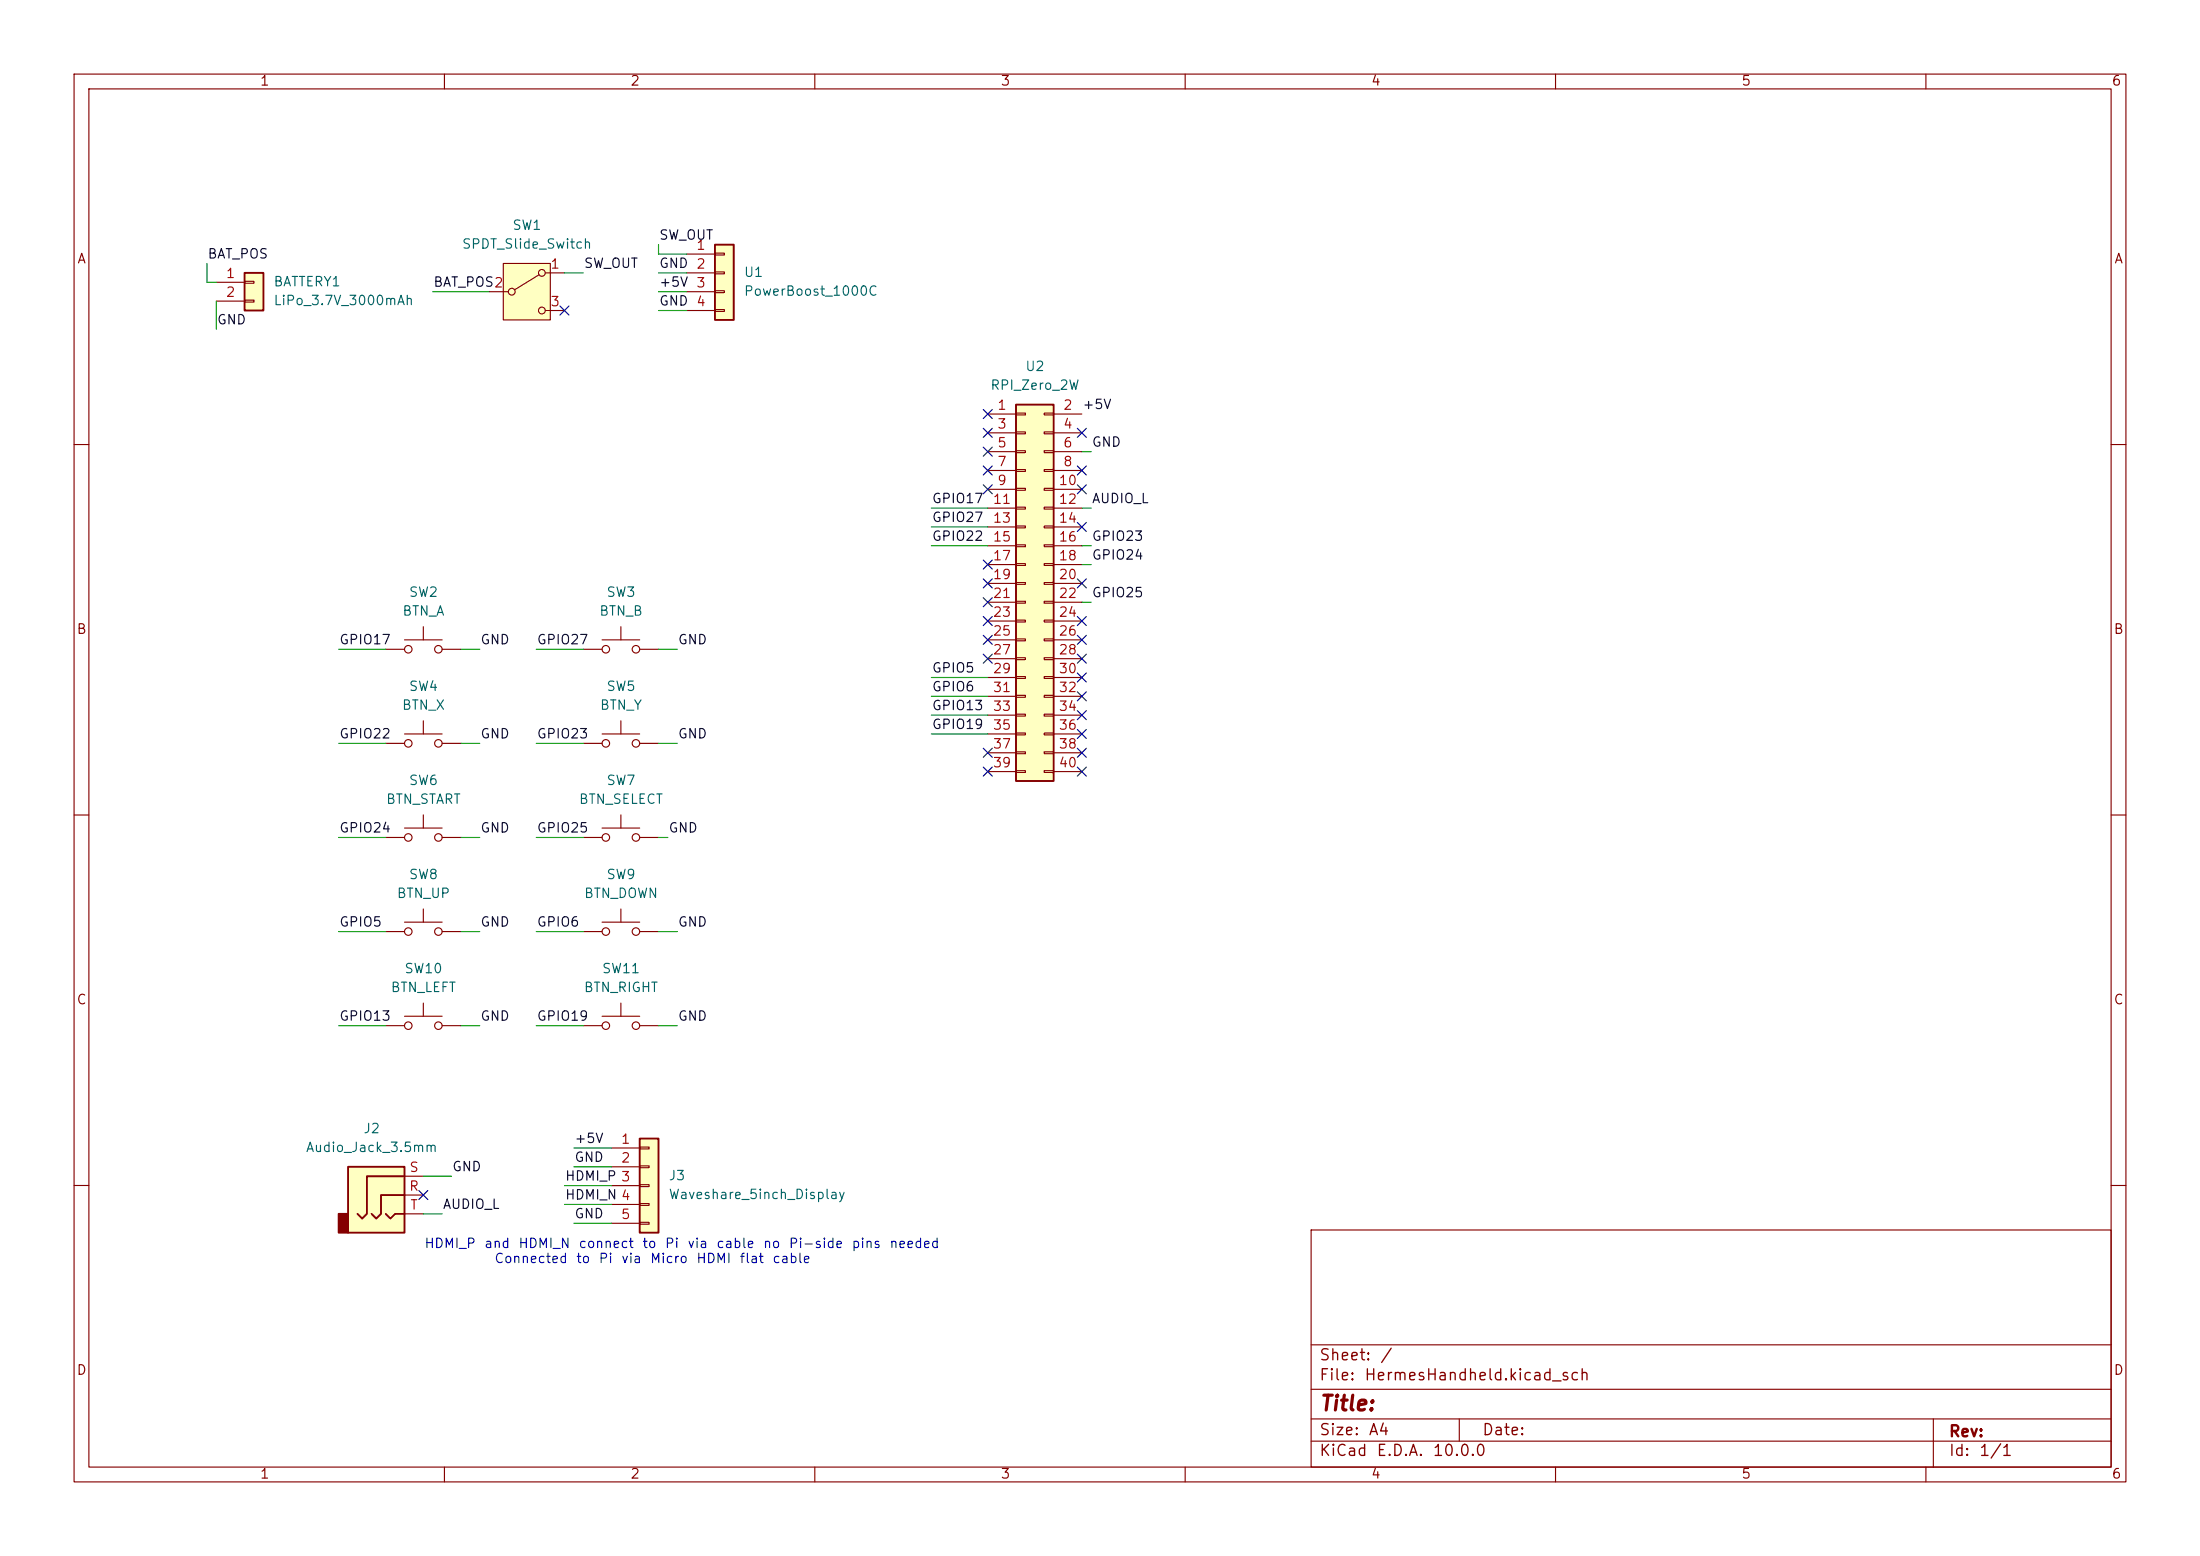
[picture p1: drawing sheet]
<svg xmlns="http://www.w3.org/2000/svg" width="297mm" height="210mm" viewBox="0 0 297 210" stroke-linecap="round" stroke-linejoin="round" font-family="sans-serif">
<g fill="none" stroke="#840000" stroke-width=".15">
<path d="M10 10h277v190h-277zM12 12h273v186h-273zM60 10v2M110 10v2M160 10v2M210 10v2M260 10v2M10 60h2M285 60h2M78.7 87.6h2.6M81.3 86.4h5.1M83.8 84.6v1.8"/>
<path d="M86.4 87.6h2.5M10 110h2M285 110h2M10 160h2M177 166h108v32h-108zM285 160h2M60 198v2M110 198v2M160 198v2M177 194.5h108M177 191.5h108M177 187.5h108"/>
<path d="M177 181.5h108M197 191.5v3M210 198v2M260 198v2M261 191.5v6.5"/>
<circle cx="81.8" cy="87.6" r=".51"/>
<circle cx="85.9" cy="87.6" r=".51"/>
</g>
<path d="M137.2 54.6h5v50.8h-5z" fill="#ffffc2"/>
<path d="M137.2 54.6h5v50.8h-5z" fill="none" stroke="#840000" stroke-width=".25"/>
<g fill="none" stroke="#840000" stroke-width=".15">
<path d="M133.3 55.9h3.9M133.3 58.4h3.9M137.2 55.8h1.2v.2h-1.2zM137.2 58.3h1.2v.2h-1.2zM141 55.8h1.2v.2h-1.2zM141 58.3h1.2v.2h-1.2zM142.2 55.9h3.8M142.2 58.4h3.8M133.3 61h3.9M133.3 63.5h3.9M133.3 66h3.9M133.3 68.6h3.9"/>
<path d="M133.3 71.1h3.9M133.3 73.7h3.9M133.3 76.2h3.9M133.3 78.7h3.9M137.2 60.8h1.2v.3h-1.2zM137.2 63.4h1.2v.2h-1.2zM137.2 65.9h1.2v.3h-1.2zM137.2 68.5h1.2v.2h-1.2zM137.2 71h1.2v.2h-1.2zM137.2 73.5h1.2v.3h-1.2zM137.2 76.1h1.2v.2h-1.2zM137.2 78.6h1.2v.3h-1.2z"/>
<path d="M141 60.8h1.2v.3h-1.2zM141 63.4h1.2v.2h-1.2zM141 65.9h1.2v.3h-1.2zM141 68.5h1.2v.2h-1.2zM141 71h1.2v.2h-1.2zM141 73.5h1.2v.3h-1.2zM141 76.1h1.2v.2h-1.2zM141 78.6h1.2v.3h-1.2zM142.2 61h3.8M142.2 63.5h3.8M142.2 66h3.8M142.2 68.6h3.8"/>
<path d="M142.2 71.1h3.8M142.2 73.7h3.8M142.2 76.2h3.8M142.2 78.7h3.8M81.3 99.1h5.1M83.8 97.3v1.8M133.3 81.3h3.9M133.3 83.8h3.9M133.3 86.4h3.9M133.3 88.9h3.9M133.3 91.4h3.9M133.3 94h3.9"/>
<path d="M133.3 96.5h3.9M133.3 99.1h3.9M137.2 81.2h1.2v.2h-1.2zM137.2 83.7h1.2v.2h-1.2zM137.2 86.2h1.2v.3h-1.2zM137.2 88.8h1.2v.2h-1.2zM137.2 91.3h1.2v.3h-1.2zM137.2 93.9h1.2v.2h-1.2zM137.2 96.4h1.2v.2h-1.2zM137.2 98.9h1.2v.3h-1.2zM141 81.2h1.2v.2h-1.2zM141 83.7h1.2v.2h-1.2z"/>
<path d="M141 86.2h1.2v.3h-1.2zM141 88.8h1.2v.2h-1.2zM141 91.3h1.2v.3h-1.2zM141 93.9h1.2v.2h-1.2zM141 96.4h1.2v.2h-1.2zM141 98.9h1.2v.3h-1.2zM142.2 81.3h3.8M142.2 83.8h3.8M142.2 86.4h3.8M142.2 88.9h3.8M142.2 91.4h3.8M142.2 94h3.8"/>
<path d="M142.2 96.5h3.8M142.2 99.1h3.8M52.1 113h2.5M54.6 111.8h5.1M57.1 110v1.8M59.7 113h2.5M78.7 100.3h2.6M86.4 100.3h2.5M133.3 101.6h3.9M133.3 104.1h3.9M137.2 101.5h1.2v.2h-1.2zM137.2 104h1.2v.3h-1.2z"/>
<path d="M141 101.5h1.2v.2h-1.2zM141 104h1.2v.3h-1.2zM142.2 101.6h3.8M142.2 104.1h3.8M78.7 125.7h2.6M81.3 124.5h5.1M83.8 122.7v1.8M86.4 125.7h2.5"/>
<circle cx="55.1" cy="113" r=".51"/>
<circle cx="59.2" cy="113" r=".51"/>
<circle cx="81.8" cy="100.3" r=".51"/>
<circle cx="85.9" cy="100.3" r=".51"/>
<circle cx="81.8" cy="125.7" r=".51"/>
<circle cx="85.9" cy="125.7" r=".51"/>
</g>
<path d="M33 36.8h2.6v5.1h-2.6z" fill="#ffffc2"/>
<path d="M33 36.8h2.6v5.1h-2.6z" fill="none" stroke="#840000" stroke-width=".25"/>
<g fill="none" stroke="#840000" stroke-width=".15">
<path d="M29.2 38.1h3.8M33 38h1.3v.2h-1.3zM29.2 40.6h3.8M33 40.5h1.3v.3h-1.3zM52.1 125.7h2.5M54.6 124.5h5.1M57.1 122.7v1.8M59.7 125.7h2.5"/>
<circle cx="55.1" cy="125.7" r=".51"/>
<circle cx="59.2" cy="125.7" r=".51"/>
</g>
<path d="M86.4 153.7h2.5v12.7h-2.5z" fill="#ffffc2"/>
<path d="M86.4 153.7h2.5v12.7h-2.5z" fill="none" stroke="#840000" stroke-width=".25"/>
<g fill="none" stroke="#840000" stroke-width=".15">
<path d="M78.7 113h2.6M81.3 111.8h5.1M83.8 110v1.8M86.4 113h2.5M52.1 138.4h2.5M54.6 137.2h5.1M57.1 135.4v1.8M59.7 138.4h2.5M82.5 154.9h3.9M82.5 157.5h3.9M86.4 154.8h1.2v.3h-1.2zM86.4 157.4h1.2v.2h-1.2z"/>
<path d="M86.4 159.9h1.2v.2h-1.2zM82.5 160h3.9M82.5 162.6h3.9M82.5 165.1h3.9M86.4 162.4h1.2v.3h-1.2zM86.4 165h1.2v.2h-1.2z"/>
<circle cx="81.8" cy="113" r=".51"/>
<circle cx="85.9" cy="113" r=".51"/>
<circle cx="55.1" cy="138.4" r=".51"/>
<circle cx="59.2" cy="138.4" r=".51"/>
</g>
<path d="M67.9 35.6h6.4v7.6h-6.4z" fill="#ffffc2"/>
<g fill="none" stroke="#840000" stroke-width=".15">
<path d="M66 39.4h2.6M67.9 35.6h6.4v7.6h-6.4zM72.8 37.1l-3.3 2M73.7 36.8h2.5M73.7 41.9h2.5"/>
<circle cx="69.1" cy="39.4" r=".46"/>
<circle cx="73.2" cy="36.8" r=".46"/>
<circle cx="73.2" cy="41.9" r=".46"/>
</g>
<path d="M47 157.5h7.6v8.9h-7.6z" fill="#ffffc2"/>
<path d="M45.7 163.8h1.3v2.6h-1.3z" fill="#840000" stroke="#840000" stroke-width=".25"/>
<path d="M47 157.5h7.6v8.9h-7.6zM54.6 158.8h-5.1v5l-.6 .7-.6-.7M52.1 163.8l.6 .7 .6-.7h1.3M54.6 161.3h-3.2v2.5l-.6 .7-.6-.7" fill="none" stroke="#840000" stroke-width=".25"/>
<g fill="none" stroke="#840000" stroke-width=".15">
<path d="M52.1 87.6h2.5M54.6 86.4h5.1M57.1 84.6v1.8M59.7 87.6h2.5M54.6 158.8h2.5M54.6 161.3h2.5M54.6 163.8h2.5"/>
<circle cx="55.1" cy="87.6" r=".51"/>
<circle cx="59.2" cy="87.6" r=".51"/>
</g>
<path d="M96.5 33h2.6v10.2h-2.6z" fill="#ffffc2"/>
<path d="M96.5 33h2.6v10.2h-2.6z" fill="none" stroke="#840000" stroke-width=".25"/>
<g fill="none" stroke="#840000" stroke-width=".15">
<path d="M92.7 34.3h3.8M92.7 36.8h3.8M92.7 39.4h3.8M96.5 34.2h1.3v.2h-1.3zM96.5 36.7h1.3v.3h-1.3zM96.5 39.2h1.3v.3h-1.3zM92.7 41.9h3.8M96.5 41.8h1.3v.2h-1.3zM54.6 99.1h5.1M57.1 97.3v1.8M52.1 100.3h2.5M59.7 100.3h2.5"/>
<path d="M78.7 138.4h2.6M81.3 137.2h5.1M83.8 135.4v1.8M86.4 138.4h2.5"/>
<circle cx="55.1" cy="100.3" r=".51"/>
<circle cx="59.2" cy="100.3" r=".51"/>
<circle cx="81.8" cy="138.4" r=".51"/>
<circle cx="85.9" cy="138.4" r=".51"/>
</g>
<g fill="none" stroke="#009600" stroke-width=".15">
<path d="M27.9 35.6v2.5h1.3M58.4 39.4h7.6M76.2 36.8h2.5M88.9 39.4h3.8M88.9 36.8h3.8M88.9 33v1.3h3.8M29.2 40.6v3.9M88.9 41.9h3.8M125.7 68.6h7.6M125.7 71.1h7.6M125.7 73.7h7.6M146 68.6h1.3"/>
<path d="M146 73.7h1.3M146 76.2h1.3M146 61h1.3M45.7 87.6h6.4M62.2 87.6h2.6M72.4 87.6h6.3M88.9 87.6h2.5M125.7 96.5h7.6M125.7 91.4h7.6M125.7 99.1h7.6M125.7 94h7.6M146 81.3h1.3"/>
<path d="M45.7 113h6.4M45.7 100.3h6.4M62.2 113h2.6M62.2 100.3h2.6M72.4 113h6.3M72.4 100.3h6.3M88.9 113h1.3M88.9 100.3h2.5M45.7 138.4h6.4M45.7 125.7h6.4M62.2 138.4h2.6M62.2 125.7h2.6"/>
<path d="M72.4 138.4h6.3M72.4 125.7h6.3M88.9 138.4h2.5M88.9 125.7h2.5M57.1 158.8h3.9M77.5 154.9h5M77.5 157.5h5M57.1 163.8h2.6M76.2 160h6.3M76.2 162.6h6.3M77.5 165.1h5"/>
</g>
<g fill="none" stroke="#000084" stroke-width=".15">
<path d="M75.6 41.3l1.2 1.2M76.8 41.3l-1.2 1.2M132.7 57.8l1.3 1.2M132.7 55.3l1.3 1.2M134 57.8l-1.3 1.2M134 55.3l-1.3 1.2M145.4 57.8l1.3 1.2M146.7 57.8l-1.3 1.2M132.7 65.4l1.3 1.2M132.7 62.9l1.3 1.2M132.7 60.4l1.3 1.2M132.7 75.6l1.3 1.2"/>
<path d="M132.7 78.1l1.3 1.2M134 65.4l-1.3 1.2M134 62.9l-1.3 1.2M134 60.4l-1.3 1.2M134 78.1l-1.3 1.2M134 75.6l-1.3 1.2M145.4 78.1l1.3 1.2M145.4 70.5l1.3 1.2M145.4 65.4l1.3 1.2M145.4 62.9l1.3 1.2M146.7 70.5l-1.3 1.2M146.7 65.4l-1.3 1.2"/>
<path d="M146.7 62.9l-1.3 1.2M146.7 78.1l-1.3 1.2M132.7 83.2l1.3 1.2M132.7 80.7l1.3 1.2M132.7 85.8l1.3 1.2M132.7 88.3l1.3 1.2M134 83.2l-1.3 1.2M134 80.7l-1.3 1.2M134 85.8l-1.3 1.2M134 88.3l-1.3 1.2M145.4 93.4l1.3 1.2M145.4 98.5l1.3 1.2"/>
<path d="M145.4 95.9l1.3 1.2M145.4 85.8l1.3 1.2M145.4 83.2l1.3 1.2M145.4 90.8l1.3 1.2M145.4 88.3l1.3 1.2M146.7 93.4l-1.3 1.2M146.7 98.5l-1.3 1.2M146.7 95.9l-1.3 1.2M146.7 85.8l-1.3 1.2M146.7 83.2l-1.3 1.2M146.7 90.8l-1.3 1.2M146.7 88.3l-1.3 1.2"/>
<path d="M132.7 101l1.3 1.2M132.7 103.5l1.3 1.2M134 103.5l-1.3 1.2M134 101l-1.3 1.2M145.4 101l1.3 1.2M145.4 103.5l1.3 1.2M146.7 101l-1.3 1.2M146.7 103.5l-1.3 1.2M56.5 160.7l1.3 1.2M57.8 160.7l-1.3 1.2"/>
</g>
<text font-size="2" fill="#840000" x="178" y="190.9">Title:</text>
<g font-size="1.5" fill="#840000">
<text x="178" y="184">Sheet:</text>
<text x="186.2" y="184">/</text>
<text x="178" y="186.7">File:</text>
<text x="184.1" y="186.7">HermesHandheld.kicad_sch</text>
<text x="178" y="196.9">KiCad</text>
<text x="178" y="194.1">Size:</text>
<text x="184.7" y="194.1">A4</text>
<text x="185.7" y="196.9">E.D.A.</text>
<text x="193.3" y="196.9">10.0.0</text>
<text x="200" y="194.1">Date:</text>
<text x="263" y="194.3">Rev:</text>
<text x="263" y="196.9">Id:</text>
<text x="267.1" y="196.9">1/1</text>
</g>
<g font-size="1.3" fill="#840000">
<text x="35" y="11.9">1</text>
<text x="85" y="11.9">2</text>
<text x="135" y="11.9">3</text>
<text x="185" y="11.9">4</text>
<text x="235" y="11.9">5</text>
<text x="285" y="11.9">6</text>
<text x="10.3" y="35.9">A</text>
<text x="285.3" y="35.9">A</text>
<text x="10.3" y="85.9">B</text>
<text x="285.3" y="85.9">B</text>
<text x="10.3" y="135.9">C</text>
<text x="285.3" y="135.9">C</text>
<text x="10.3" y="185.9">D</text>
<text x="285.3" y="185.9">D</text>
<text x="35" y="199.9">1</text>
<text x="85" y="199.9">2</text>
<text x="135" y="199.9">3</text>
<text x="185" y="199.9">4</text>
<text x="235" y="199.9">5</text>
<text x="285" y="199.9">6</text>
</g>
<g font-size="1.3" fill="#0f0f0f">
<text x="27.9" y="35.2">BAT_POS</text>
<text x="88.9" y="32.7">SW_OUT</text>
<text x="58.4" y="39">BAT_POS2</text>
<text x="78.7" y="36.5">SW_OUT</text>
<text x="88.9" y="36.5">GND</text>
<text x="88.9" y="39">+5V</text>
<text x="88.9" y="41.6">GND</text>
<text x="29.2" y="44.1">GND</text>
<text x="146" y="55.5">+5V</text>
<text x="147.3" y="60.6">GND</text>
<text x="125.7" y="68.2">GPIO17</text>
<text x="125.7" y="70.8">GPIO27</text>
<text x="147.3" y="68.2">AUDIO_L</text>
<text x="125.7" y="73.3">GPIO22</text>
<text x="147.3" y="75.9">GPIO24</text>
<text x="147.3" y="73.3">GPIO23</text>
<text x="147.3" y="80.9">GPIO25</text>
<text x="45.7" y="87.3">GPIO17</text>
<text x="64.8" y="87.3">GND</text>
<text x="72.4" y="87.3">GPIO27</text>
<text x="91.4" y="87.3">GND</text>
<text x="125.7" y="91.1">GPIO5</text>
<text x="125.7" y="93.6">GPIO6</text>
<text x="45.7" y="100">GPIO22</text>
<text x="64.8" y="100">GND</text>
<text x="72.4" y="100">GPIO23</text>
<text x="91.4" y="100">GND</text>
<text x="125.7" y="98.7">GPIO19</text>
<text x="125.7" y="96.2">GPIO13</text>
<text x="45.7" y="112.7">GPIO24</text>
<text x="64.8" y="112.7">GND</text>
<text x="72.4" y="112.7">GPIO25</text>
<text x="90.2" y="112.7">GND</text>
<text x="45.7" y="125.4">GPIO5</text>
<text x="64.8" y="125.4">GND</text>
<text x="72.4" y="125.4">GPIO6</text>
<text x="91.4" y="125.4">GND</text>
<text x="45.7" y="138.1">GPIO13</text>
<text x="64.8" y="138.1">GND</text>
<text x="72.4" y="138.1">GPIO19</text>
<text x="91.4" y="138.1">GND</text>
<text x="77.5" y="154.6">+5V</text>
<text x="61" y="158.4">GND</text>
<text x="76.2" y="159.7">HDMI_P 3</text>
<text x="77.5" y="157.1">GND</text>
<text x="59.7" y="163.5">AUDIO_L</text>
<text x="76.2" y="162.2">HDMI_N 4</text>
<text x="77.5" y="164.8">GND</text>
</g>
<g font-size="1.3" fill="#006464">
<text x="62.3" y="33.9">SPDT_Slide_Switch</text>
<text x="69.1" y="31.3">SW1</text>
<text x="36.8" y="39">BATTERY1</text>
<text x="36.8" y="41.5">LiPo_3.7V_3000mAh</text>
<text x="100.3" y="40.2">PowerBoost_1000C</text>
<text x="100.3" y="37.7">U1</text>
<text x="133.6" y="52.9">RPI_Zero_2W</text>
<text x="138.3" y="50.4">U2</text>
<text x="54.2" y="83.4">BTN_A</text>
<text x="55.1" y="80.9">SW2</text>
<text x="80.8" y="83.4">BTN_B</text>
<text x="81.8" y="80.9">SW3</text>
<text x="55.1" y="93.6">SW4</text>
<text x="81.8" y="93.6">SW5</text>
<text x="54.2" y="96.1">BTN_X</text>
<text x="80.9" y="96.1">BTN_Y</text>
<text x="55.1" y="106.3">SW6</text>
<text x="81.8" y="106.3">SW7</text>
<text x="52" y="108.8">BTN_START</text>
<text x="78.1" y="108.8">BTN_SELECT</text>
<text x="55.1" y="119">SW8</text>
<text x="81.8" y="119">SW9</text>
<text x="53.5" y="121.5">BTN_UP</text>
<text x="78.8" y="121.5">BTN_DOWN</text>
<text x="54.5" y="131.7">SW10</text>
<text x="81.2" y="131.7">SW11</text>
<text x="52.7" y="134.2">BTN_LEFT</text>
<text x="78.7" y="134.2">BTN_RIGHT</text>
<text x="41.2" y="155.8">Audio_Jack_3.5mm</text>
<text x="49" y="153.3">J2</text>
<text x="90.2" y="159.6">J3</text>
<text x="90.2" y="162.2">Waveshare_5inch_Display</text>
</g>
<g font-size="1.3" fill="#a90000">
<text x="93.9" y="34">1</text>
<text x="30.4" y="37.8">1</text>
<text x="30.4" y="40.4">2</text>
<text x="74.2" y="36.6">1</text>
<text x="74.2" y="41.7">3</text>
<text x="93.9" y="36.6">2</text>
<text x="93.9" y="39.1">3</text>
<text x="93.9" y="41.7">4</text>
<text x="134.5" y="55.6">1</text>
<text x="134.5" y="58.2">3</text>
<text x="143.4" y="55.6">2</text>
<text x="143.4" y="58.2">4</text>
<text x="134.5" y="60.7">5</text>
<text x="134.5" y="63.2">7</text>
<text x="134.5" y="65.8">9</text>
<text x="142.8" y="65.8">10</text>
<text x="143.4" y="60.7">6</text>
<text x="143.4" y="63.2">8</text>
<text x="133.9" y="68.3">11</text>
<text x="133.9" y="70.9">13</text>
<text x="142.8" y="68.3">12</text>
<text x="142.8" y="70.9">14</text>
<text x="133.9" y="73.4">15</text>
<text x="133.9" y="75.9">17</text>
<text x="142.8" y="73.4">16</text>
<text x="142.8" y="75.9">18</text>
<text x="133.9" y="78.5">19</text>
<text x="133.9" y="81">21</text>
<text x="133.9" y="83.6">23</text>
<text x="142.8" y="78.5">20</text>
<text x="142.8" y="81">22</text>
<text x="142.8" y="83.6">24</text>
<text x="133.9" y="86.1">25</text>
<text x="133.9" y="88.6">27</text>
<text x="142.8" y="86.1">26</text>
<text x="142.8" y="88.6">28</text>
<text x="133.9" y="91.2">29</text>
<text x="133.9" y="93.7">31</text>
<text x="142.8" y="91.2">30</text>
<text x="142.8" y="93.7">32</text>
<text x="133.9" y="96.3">33</text>
<text x="133.9" y="98.8">35</text>
<text x="133.9" y="101.3">37</text>
<text x="142.8" y="96.3">34</text>
<text x="142.8" y="98.8">36</text>
<text x="142.8" y="101.3">38</text>
<text x="133.9" y="103.9">39</text>
<text x="142.8" y="103.9">40</text>
<text x="83.7" y="154.7">1</text>
<text x="55.1" y="161">R</text>
<text x="55.2" y="158.5">S</text>
<text x="83.7" y="157.2">2</text>
<text x="55.3" y="163.6">T</text>
<text x="83.7" y="164.8">5</text>
</g>
<g font-size="1.3" fill="#0000c2">
<text x="57.2" y="168.8">HDMI_P</text>
<text x="65.3" y="168.8">and</text>
<text x="66.7" y="170.8">Connected</text>
<text x="69.9" y="168.8">HDMI_N</text>
<text x="77.7" y="170.8">to</text>
<text x="78" y="168.8">connect</text>
<text x="80.7" y="170.8">Pi</text>
<text x="83.8" y="170.8">via</text>
<text x="86.6" y="168.8">to</text>
<text x="87.7" y="170.8">Micro</text>
<text x="89.7" y="168.8">Pi</text>
<text x="92.7" y="168.8">via</text>
<text x="93.9" y="170.8">HDMI</text>
<text x="96.6" y="168.8">cable</text>
<text x="99.7" y="170.8">flat</text>
<text x="102.9" y="168.8">no</text>
<text x="104.2" y="170.8">cable</text>
<text x="106.4" y="168.8">Pi-side</text>
<text x="114.9" y="168.8">pins</text>
<text x="120" y="168.8">needed</text>
</g>
</svg>
